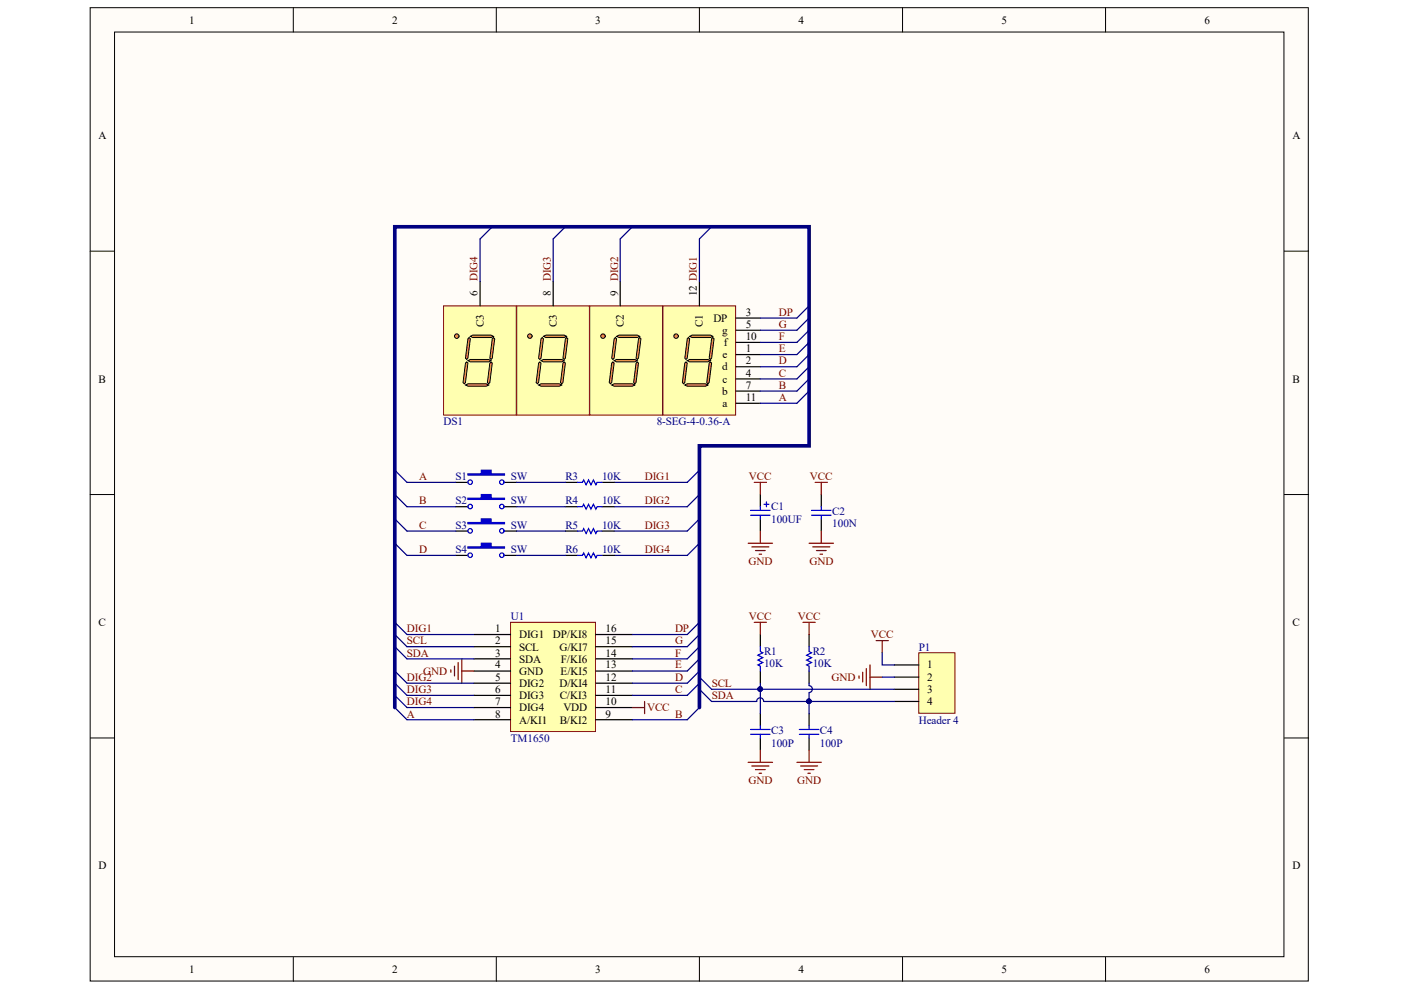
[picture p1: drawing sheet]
<svg xmlns="http://www.w3.org/2000/svg" width="297mm" height="210mm" viewBox="0 0 297 210" stroke-linecap="round" stroke-linejoin="round" font-family="sans-serif">
<g fill="#fffcf8" stroke="#000" stroke-width=".21">
<path d="M19.1 1.6h258.3v206.4h-258.3z"/>
<path d="M24.3 6.8h247.9v196h-247.9z"/>
</g>
<g fill="none" stroke="#000" stroke-width=".21">
<path d="M62.2 1.6v5.2M105.2 1.6v5.2M148.3 1.6v5.2M191.4 1.6v5.2M234.4 1.6v5.2M19.1 53.2h5.2M272.3 53.2h5.2M19.1 104.9h5.2M272.3 104.9h5.2M19.1 156.5h5.2M272.3 156.5h5.2M62.2 202.9v5.2"/>
<path d="M105.2 202.9v5.2M148.3 202.9v5.2M191.4 202.9v5.2M234.4 202.9v5.2"/>
</g>
<path d="M108.2 132h18.1v23.1h-18.1z" fill="#ffffb0" stroke="#800000" stroke-width=".21"/>
<g fill="none" stroke="#000" stroke-width=".26">
<path d="M100.5 134.5h7.7M100.5 137.1h7.7M100.5 139.7h7.7M126.3 134.5h7.8M126.3 137.1h7.8M126.3 139.7h7.8M100.5 142.3h7.7M100.5 144.9h7.7M100.5 147.4h7.7M100.5 150h7.7M100.5 152.6h7.7M126.3 142.3h7.8"/>
<path d="M126.3 144.9h7.8M126.3 147.4h7.8M126.3 150h7.8M126.3 152.6h7.8"/>
</g>
<path d="M194.8 138.4h7.7v12.8h-7.7z" fill="#ffffb0" stroke="#800000" stroke-width=".21"/>
<g fill="none" stroke="#000" stroke-width=".26">
<path d="M161.2 104.9v2.5M161.2 110v2.6M174.1 104.9v2.5M174.1 110v2.6M161.2 134.5v2.6M171.5 134.5v2.6M161.2 142.3v2.6M161.2 151.3v2.6M161.2 156.5v2.5M171.5 142.3v2.6M171.5 151.3v2.6M171.5 156.5v2.5"/>
<path d="M189.6 141h5.2M189.6 143.6h5.2M189.6 146.1h5.2M189.6 148.7h5.2"/>
</g>
<g fill="none" stroke="#00f" stroke-width=".26">
<path d="M159.1 108.2h4.2M159.1 109.2h4.2M161.2 107.4v.8M161.2 109.2v.8M162 106.9h1M162.5 106.4v1M172.1 108.2h4.1M172.1 109.2h4.1M174.1 107.4v.8M174.1 109.2v.8M161.2 137.1v1l.5 .3-1 .5 1 .5-1 .6 1 .5-1 .5 .5 .2v1.1M171.5 137.1v1l.6 .3-1.1 .5 1.1 .5-1.1 .6 1.1 .5-1.1 .5 .5 .2v1.1"/>
<path d="M159.1 154.7h4.2M159.1 155.7h4.2M161.2 153.9v.8M161.2 155.7v.8M169.5 154.7h4.1M169.5 155.7h4.1M171.5 153.9v.8M171.5 155.7v.8"/>
</g>
<path d="M140.5 64.9h15.5v23.1h-15.5z" fill="#ffffb0" stroke="#800000" stroke-width=".21"/>
<path d="M148.3 59.7v5.2M156 72.6h5.2M156 70h5.2M156 75.2h5.2M156 77.8h5.2M156 67.4h5.2M156 80.3h5.2M156 82.9h5.2M156 85.5h5.2" fill="none" stroke="#000" stroke-width=".26"/>
<circle cx="143.3" cy="71.3" r=".48" fill="#ff921d" stroke="#000" stroke-width=".21"/>
<path d="M146.2 71.3l.5-.3h3.9l.5 .3-.5 .3h-3.9z" fill-rule="evenodd" fill="#ff921d"/>
<path d="M146.2 71.3l.5-.3h3.9l.5 .3-.5 .3h-3.9z" fill="none" stroke="#000" stroke-width=".21"/>
<path d="M145.7 76.5l.5-.3h3.9l.5 .3-.5 .2h-3.9z" fill-rule="evenodd" fill="#ff921d"/>
<path d="M145.7 76.5l.5-.3h3.9l.5 .3-.5 .2h-3.9z" fill="none" stroke="#000" stroke-width=".21"/>
<path d="M145.2 81.6l.5-.2h3.9l.5 .2-.5 .3h-3.9z" fill-rule="evenodd" fill="#ff921d"/>
<path d="M145.2 81.6l.5-.2h3.9l.5 .2-.5 .3h-3.9z" fill="none" stroke="#000" stroke-width=".21"/>
<path d="M145.2 77l.2-.3 .3 .3-.5 4.1-.3 .3-.2-.3z" fill-rule="evenodd" fill="#ff921d"/>
<path d="M145.2 77l.2-.3 .3 .3-.5 4.1-.3 .3-.2-.3z" fill="none" stroke="#000" stroke-width=".21"/>
<path d="M150.4 77l.2-.3 .3 .3-.5 4.1-.3 .3-.3-.3z" fill-rule="evenodd" fill="#ff921d"/>
<path d="M150.4 77l.2-.3 .3 .3-.5 4.1-.3 .3-.3-.3z" fill="none" stroke="#000" stroke-width=".21"/>
<path d="M150.9 71.8l.2-.2 .3 .2-.5 4.2-.3 .2-.2-.2z" fill-rule="evenodd" fill="#ff921d"/>
<path d="M150.9 71.8l.2-.2 .3 .2-.5 4.2-.3 .2-.2-.2z" fill="none" stroke="#000" stroke-width=".21"/>
<path d="M145.7 71.8l.3-.2 .2 .2-.5 4.2-.3 .2-.2-.2z" fill-rule="evenodd" fill="#ff921d"/>
<path d="M145.7 71.8l.3-.2 .2 .2-.5 4.2-.3 .2-.2-.2z" fill="none" stroke="#000" stroke-width=".21"/>
<path d="M125 64.9h15.5v23.1h-15.5z" fill="#ffffb0" stroke="#800000" stroke-width=".21"/>
<circle cx="127.8" cy="71.3" r=".48" fill="#ff921d" stroke="#000" stroke-width=".21"/>
<path d="M130.7 71.3l.5-.3h3.9l.5 .3-.5 .3h-3.9z" fill-rule="evenodd" fill="#ff921d"/>
<path d="M130.7 71.3l.5-.3h3.9l.5 .3-.5 .3h-3.9z" fill="none" stroke="#000" stroke-width=".21"/>
<path d="M130.2 76.5l.5-.3h3.9l.5 .3-.5 .2h-3.9z" fill-rule="evenodd" fill="#ff921d"/>
<path d="M130.2 76.5l.5-.3h3.9l.5 .3-.5 .2h-3.9z" fill="none" stroke="#000" stroke-width=".21"/>
<path d="M129.7 81.6l.5-.2h3.9l.5 .2-.5 .3h-3.9z" fill-rule="evenodd" fill="#ff921d"/>
<path d="M129.7 81.6l.5-.2h3.9l.5 .2-.5 .3h-3.9z" fill="none" stroke="#000" stroke-width=".21"/>
<path d="M129.7 77l.2-.3 .3 .3-.5 4.1-.3 .3-.2-.3z" fill-rule="evenodd" fill="#ff921d"/>
<path d="M129.7 77l.2-.3 .3 .3-.5 4.1-.3 .3-.2-.3z" fill="none" stroke="#000" stroke-width=".21"/>
<path d="M134.9 77l.2-.3 .3 .3-.5 4.1-.3 .3-.3-.3z" fill-rule="evenodd" fill="#ff921d"/>
<path d="M134.9 77l.2-.3 .3 .3-.5 4.1-.3 .3-.3-.3z" fill="none" stroke="#000" stroke-width=".21"/>
<path d="M135.4 71.8l.2-.2 .3 .2-.5 4.2-.3 .2-.2-.2z" fill-rule="evenodd" fill="#ff921d"/>
<path d="M135.4 71.8l.2-.2 .3 .2-.5 4.2-.3 .2-.2-.2z" fill="none" stroke="#000" stroke-width=".21"/>
<path d="M130.2 71.8l.3-.2 .2 .2-.5 4.2-.3 .2-.2-.2z" fill-rule="evenodd" fill="#ff921d"/>
<path d="M130.2 71.8l.3-.2 .2 .2-.5 4.2-.3 .2-.2-.2z" fill="none" stroke="#000" stroke-width=".21"/>
<path d="M109.5 64.9h15.5v23.1h-15.5z" fill="#ffffb0" stroke="#800000" stroke-width=".21"/>
<circle cx="112.3" cy="71.3" r=".48" fill="#ff921d" stroke="#000" stroke-width=".21"/>
<path d="M115.2 71.3l.5-.3h3.9l.5 .3-.5 .3h-3.9z" fill-rule="evenodd" fill="#ff921d"/>
<path d="M115.2 71.3l.5-.3h3.9l.5 .3-.5 .3h-3.9z" fill="none" stroke="#000" stroke-width=".21"/>
<path d="M114.7 76.5l.5-.3h3.9l.5 .3-.5 .2h-3.9z" fill-rule="evenodd" fill="#ff921d"/>
<path d="M114.7 76.5l.5-.3h3.9l.5 .3-.5 .2h-3.9z" fill="none" stroke="#000" stroke-width=".21"/>
<path d="M114.2 81.6l.5-.2h3.9l.5 .2-.5 .3h-3.9z" fill-rule="evenodd" fill="#ff921d"/>
<path d="M114.2 81.6l.5-.2h3.9l.5 .2-.5 .3h-3.9z" fill="none" stroke="#000" stroke-width=".21"/>
<path d="M114.2 77l.2-.3 .3 .3-.5 4.1-.3 .3-.2-.3z" fill-rule="evenodd" fill="#ff921d"/>
<path d="M114.2 77l.2-.3 .3 .3-.5 4.1-.3 .3-.2-.3z" fill="none" stroke="#000" stroke-width=".21"/>
<path d="M119.4 77l.2-.3 .3 .3-.5 4.1-.3 .3-.3-.3z" fill-rule="evenodd" fill="#ff921d"/>
<path d="M119.4 77l.2-.3 .3 .3-.5 4.1-.3 .3-.3-.3z" fill="none" stroke="#000" stroke-width=".21"/>
<path d="M119.9 71.8l.2-.2 .3 .2-.5 4.2-.3 .2-.2-.2z" fill-rule="evenodd" fill="#ff921d"/>
<path d="M119.9 71.8l.2-.2 .3 .2-.5 4.2-.3 .2-.2-.2z" fill="none" stroke="#000" stroke-width=".21"/>
<path d="M114.7 71.8l.3-.2 .2 .2-.5 4.2-.3 .2-.2-.2z" fill-rule="evenodd" fill="#ff921d"/>
<path d="M114.7 71.8l.3-.2 .2 .2-.5 4.2-.3 .2-.2-.2z" fill="none" stroke="#000" stroke-width=".21"/>
<path d="M117.3 59.7v5.2M131.5 59.7v5.2" fill="none" stroke="#000" stroke-width=".26"/>
<path d="M94 64.9h15.5v23.1h-15.5z" fill="#ffffb0" stroke="#800000" stroke-width=".21"/>
<circle cx="96.8" cy="71.3" r=".48" fill="#ff921d" stroke="#000" stroke-width=".21"/>
<path d="M99.7 71.3l.5-.3h3.9l.5 .3-.5 .3h-3.9z" fill-rule="evenodd" fill="#ff921d"/>
<path d="M99.7 71.3l.5-.3h3.9l.5 .3-.5 .3h-3.9z" fill="none" stroke="#000" stroke-width=".21"/>
<path d="M99.2 76.5l.5-.3h3.9l.5 .3-.5 .2h-3.9z" fill-rule="evenodd" fill="#ff921d"/>
<path d="M99.2 76.5l.5-.3h3.9l.5 .3-.5 .2h-3.9z" fill="none" stroke="#000" stroke-width=".21"/>
<path d="M98.7 81.6l.5-.2h3.9l.5 .2-.5 .3h-3.9z" fill-rule="evenodd" fill="#ff921d"/>
<path d="M98.7 81.6l.5-.2h3.9l.5 .2-.5 .3h-3.9z" fill="none" stroke="#000" stroke-width=".21"/>
<path d="M98.7 77l.2-.3 .3 .3-.5 4.1-.3 .3-.2-.3z" fill-rule="evenodd" fill="#ff921d"/>
<path d="M98.7 77l.2-.3 .3 .3-.5 4.1-.3 .3-.2-.3z" fill="none" stroke="#000" stroke-width=".21"/>
<path d="M103.9 77l.2-.3 .3 .3-.5 4.1-.3 .3-.3-.3z" fill-rule="evenodd" fill="#ff921d"/>
<path d="M103.9 77l.2-.3 .3 .3-.5 4.1-.3 .3-.3-.3z" fill="none" stroke="#000" stroke-width=".21"/>
<path d="M104.4 71.8l.2-.2 .3 .2-.5 4.2-.3 .2-.2-.2z" fill-rule="evenodd" fill="#ff921d"/>
<path d="M104.4 71.8l.2-.2 .3 .2-.5 4.2-.3 .2-.2-.2z" fill="none" stroke="#000" stroke-width=".21"/>
<path d="M99.2 71.8l.3-.2 .2 .2-.5 4.2-.3 .2-.2-.2z" fill-rule="evenodd" fill="#ff921d"/>
<path d="M99.2 71.8l.3-.2 .2 .2-.5 4.2-.3 .2-.2-.2z" fill="none" stroke="#000" stroke-width=".21"/>
<path d="M101.8 59.7v5.2M96.6 102.3h2.6M107 102.3h2.5" fill="none" stroke="#000" stroke-width=".26"/>
<g fill="none" stroke="#800000" stroke-width=".26">
<path d="M158.6 115.2h5.2M159.4 116h3.6M159.9 102.3h2.6M160.2 116.7h2M160.9 117.5h.6M161.2 102.3v2.6M161.2 112.6v2.6M171.5 115.2h5.2M172.3 116h3.6M172.8 102.3h2.6M173.1 116.7h2.1M173.9 117.5h.5"/>
<path d="M174.1 102.3v2.6M174.1 112.6v2.6M97.9 139.7v5.2M159.9 132h2.6M161.2 132v2.5M170.3 132h2.5M171.5 132v2.5M185.8 135.8h2.5M187 135.8v2.6M95.6 142v.5M96.4 141.2v2.1M97.1 140.5v3.6"/>
<path d="M97.9 142.3h2.6M134.1 150h2.6M136.7 148.7v2.6M161.2 159v2.6M171.5 159v2.6M182.1 143.3v.5M182.9 142.5v2.1M183.7 141.8v3.6M184.5 141v5.1M184.5 143.6h2.5M158.6 161.6h5.2M159.4 162.4h3.6"/>
<path d="M160.2 163.2h2M160.9 164h.6M169 161.6h5.1M169.7 162.4h3.7M170.5 163.2h2.1M171.3 164h.5"/>
</g>
<g fill="none" stroke="#000080" stroke-width=".26">
<path d="M104.4 48.1l-2.6 2.6M119.9 48.1l-2.6 2.6M134.1 48.1l-2.6 2.6M150.9 48.1l-2.6 2.6M171.5 64.9l-2.5 2.5h-7.8M171.5 67.4l-2.5 2.6h-7.8M171.5 70l-2.5 2.6h-7.8M171.5 72.6l-2.5 2.6h-7.8M171.5 75.2l-2.5 2.6h-7.8M171.5 77.8l-2.5 2.5h-7.8M171.5 80.3l-2.5 2.6h-7.8M171.5 82.9l-2.5 2.6h-7.8"/>
<path d="M83.7 132l2.6 2.5h14.2M83.7 134.5l2.6 2.6h14.2M83.7 137.1l2.6 2.6h14.2M148.3 132l-2.6 2.5h-11.6M148.3 134.5l-2.6 2.6h-11.6M148.3 137.1l-2.6 2.6h-11.6M148.3 139.7l-2.6 2.6h-11.6M187 138.4v2.6h2.6M83.7 142.3l2.6 2.6h14.2M83.7 144.9l2.6 2.5h14.2M83.7 147.4l2.6 2.6h14.2M83.7 150l2.6 2.6h14.2"/>
<path d="M148.3 142.3l-2.6 2.6h-11.6M148.3 144.9l-2.6 2.5h-11.6M148.3 150l-2.6 2.6h-11.6M148.3 143.6l2.6 2.5M148.3 146.1l2.6 2.6M187 143.6h2.6"/>
</g>
<path d="M83.7 150v-101.9h87.8v46.4h-23.2v55.5" fill="none" stroke="#000080" stroke-width=".77"/>
<path d="M99.2 100.5h2.8v-.8h2.1v.8h2.9v.2h-7.8z" fill-rule="evenodd" fill="#00f"/>
<g fill="none" stroke="#00f" stroke-width=".26">
<path d="M99.2 100.5h2.8v-.8h2.1v.8h2.9v.2h-7.8z"/>
<circle cx="99.7" cy="102.2" r=".48"/>
<circle cx="106.4" cy="102.2" r=".48"/>
</g>
<path d="M96.6 107.4h2.6M107 107.4h2.5" fill="none" stroke="#000" stroke-width=".26"/>
<path d="M99.2 105.6h2.8v-.7h2.1v.7h2.9v.3h-7.8z" fill-rule="evenodd" fill="#00f"/>
<g fill="none" stroke="#00f" stroke-width=".26">
<path d="M99.2 105.6h2.8v-.7h2.1v.7h2.9v.3h-7.8z"/>
<circle cx="99.7" cy="107.4" r=".48"/>
<circle cx="106.4" cy="107.4" r=".48"/>
</g>
<path d="M96.6 112.6h2.6M107 112.6h2.5" fill="none" stroke="#000" stroke-width=".26"/>
<path d="M99.2 110.8h2.8v-.8h2.1v.8h2.9v.2h-7.8z" fill-rule="evenodd" fill="#00f"/>
<g fill="none" stroke="#00f" stroke-width=".26">
<path d="M99.2 110.8h2.8v-.8h2.1v.8h2.9v.2h-7.8z"/>
<circle cx="99.7" cy="112.6" r=".48"/>
<circle cx="106.4" cy="112.6" r=".48"/>
</g>
<path d="M96.6 117.8h2.6M107 117.8h2.5" fill="none" stroke="#000" stroke-width=".26"/>
<path d="M99.2 116h2.8v-.8h2.1v.8h2.9v.2h-7.8z" fill-rule="evenodd" fill="#00f"/>
<g fill="none" stroke="#00f" stroke-width=".26">
<path d="M99.2 116h2.8v-.8h2.1v.8h2.9v.2h-7.8zM122.5 102.3h1l.2-.5 .6 1 .5-1 .5 1 .5-1 .5 1 .3-.5h1M122.5 107.4h1l.2-.5 .6 1.1 .5-1.1 .5 1.1 .5-1.1 .5 1.1 .3-.6h1M122.5 112.6h1l.2-.5 .6 1 .5-1 .5 1 .5-1 .5 1 .3-.5h1M122.5 117.8h1l.2-.6 .6 1.1 .5-1.1 .5 1.1 .5-1.1 .5 1.1 .3-.5h1"/>
<circle cx="99.7" cy="117.7" r=".48"/>
<circle cx="106.4" cy="117.7" r=".48"/>
</g>
<g fill="none" stroke="#000080" stroke-width=".26">
<path d="M101.8 50.7v9M117.3 50.7v9M131.5 50.7v9M148.3 50.7v9M83.7 99.7l2.6 2.6h10.3M148.3 99.7l-2.6 2.6h-15.5M83.7 104.9l2.6 2.5h10.3M83.7 110l2.6 2.6h10.3M83.7 115.2l2.6 2.6h10.3M109.5 102.3h10.4M109.5 107.4h10.4M109.5 112.6h10.4"/>
<path d="M109.5 117.8h10.4M148.3 104.9l-2.6 2.5h-15.5M148.3 110l-2.6 2.6h-15.5M148.3 115.2l-2.6 2.6h-15.5M150.9 146.1h38.7M161.2 144.9v6.4M161.9 148.7a.74 .74 0 0 0-.7-.7 .74 .74 0 0 0-.8 .7h-9.5M162 148.7h27.6M171.5 144.9v.5a.74 .74 0 0 1 .7 .7 .74 .74 0 0 1-.7 .7M171.5 146.9v4.4"/>
</g>
<path d="M119.9 102.3h2.6M119.9 107.4h2.6M119.9 112.6h2.6M119.9 117.8h2.6M127.6 102.3h2.6M127.6 107.4h2.6M127.6 112.6h2.6M127.6 117.8h2.6" fill="none" stroke="#000" stroke-width=".26"/>
<g fill="#000080" stroke="#000080" stroke-width=".21">
<circle cx="161.2" cy="146.1" r=".48"/>
<circle cx="171.5" cy="148.7" r=".48"/>
</g>
<g font-size="2.4">
<text x="40.1" y="5">1</text>
<text x="83.2" y="5">2</text>
<text x="126.2" y="5">3</text>
<text x="169.3" y="5">4</text>
<text x="212.3" y="5">5</text>
<text x="255.4" y="5">6</text>
<text x="20.9" y="29.5">A</text>
<text x="274.1" y="29.5">A</text>
<text x="101.3" y="62.8" transform="rotate(-90 101.3 62.8)">6</text>
<text x="116.8" y="62.8" transform="rotate(-90 116.8 62.8)">8</text>
<text x="131" y="62.8" transform="rotate(-90 131 62.8)">9</text>
<text x="147.8" y="62.8" transform="rotate(-90 147.8 62.8)">12 DIG1</text>
<text x="102.6" y="69.4" transform="rotate(-90 102.6 69.4)">C3</text>
<text x="118.1" y="69.4" transform="rotate(-90 118.1 69.4)">C3</text>
<text x="132.3" y="69.4" transform="rotate(-90 132.3 69.4)">C2</text>
<text x="149" y="69.4" transform="rotate(-90 149 69.4)">C1</text>
<text x="151.2" y="68.2">DP</text>
<text x="153.1" y="70.8">g</text>
<text x="158.1" y="69.5">5</text>
<text x="158.1" y="66.9">3</text>
<text x="153.2" y="76">e</text>
<text x="153.4" y="73.4">f</text>
<text x="158.1" y="72.1">10</text>
<text x="158.1" y="74.7">1</text>
<text x="158.1" y="77.3">2</text>
<text x="20.9" y="81.1">B</text>
<text x="153.1" y="78.5">d</text>
<text x="153.1" y="83.7">b</text>
<text x="153.2" y="81.1">c</text>
<text x="158.1" y="79.9">4</text>
<text x="158.1" y="82.4">7</text>
<text x="274.1" y="81.1">B</text>
<text x="153.2" y="86.3">a</text>
<text x="158.1" y="85">11</text>
<text x="20.9" y="132.8">C</text>
<text x="105" y="134">1</text>
<text x="105" y="136.6">2</text>
<text x="110.1" y="135.3">DIG1</text>
<text x="110.1" y="137.9">SCL</text>
<text x="117.2" y="135.3">DP/KI8</text>
<text x="118.6" y="137.9">G/KI7</text>
<text x="128.4" y="136.6">15</text>
<text x="128.4" y="134">16</text>
<text x="274.1" y="132.8">C</text>
<text x="105" y="139.2">3</text>
<text x="105" y="141.7">4</text>
<text x="110.1" y="140.5">SDA</text>
<text x="110.1" y="143.1">GND</text>
<text x="118.8" y="143.1">E/KI5</text>
<text x="118.9" y="140.5">F/KI6</text>
<text x="128.4" y="141.7">13</text>
<text x="128.4" y="139.2">14</text>
<text x="196.6" y="141.7">1</text>
<text x="105" y="144.4">5</text>
<text x="105" y="146.9">6</text>
<text x="105" y="149.5">7</text>
<text x="110.1" y="145.6">DIG2</text>
<text x="110.1" y="148.2">DIG3</text>
<text x="118.6" y="145.6">D/KI4</text>
<text x="118.7" y="148.2">C/KI3</text>
<text x="128.4" y="149.5">10</text>
<text x="128.4" y="146.9">11</text>
<text x="128.4" y="144.4">12</text>
<text x="196.6" y="144.4">2</text>
<text x="196.6" y="146.9">3</text>
<text x="196.6" y="149.5">4</text>
<text x="105" y="152.1">8</text>
<text x="110.1" y="150.8">DIG4</text>
<text x="110.1" y="153.4">A/KI1</text>
<text x="118.7" y="153.4">B/KI2</text>
<text x="119.4" y="150.8">VDD</text>
<text x="128.4" y="152.1">9</text>
<text x="20.9" y="184.3">D</text>
<text x="274.1" y="184.3">D</text>
<text x="40.1" y="206.3">1</text>
<text x="83.2" y="206.3">2</text>
<text x="126.2" y="206.3">3</text>
<text x="169.3" y="206.3">4</text>
<text x="212.3" y="206.3">5</text>
<text x="255.4" y="206.3">6</text>
</g>
<g font-size="2.4" fill="#800000">
<text x="101.3" y="59.7" transform="rotate(-90 101.3 59.7)">DIG4</text>
<text x="116.8" y="59.7" transform="rotate(-90 116.8 59.7)">DIG3</text>
<text x="131" y="59.7" transform="rotate(-90 131 59.7)">DIG2</text>
<text x="165.1" y="66.9">DP</text>
<text x="165.1" y="69.5">G</text>
<text x="165.1" y="77.3">D</text>
<text x="165.1" y="74.7">E</text>
<text x="165.1" y="72.1">F</text>
<text x="165.1" y="79.9">C</text>
<text x="165.1" y="82.4">B</text>
<text x="165.1" y="85">A</text>
<text x="88.9" y="101.8">A</text>
<text x="136.7" y="101.8">DIG1</text>
<text x="158.8" y="101.8">VCC</text>
<text x="171.7" y="101.8">VCC</text>
<text x="88.9" y="106.9">B</text>
<text x="136.7" y="106.9">DIG2</text>
<text x="88.9" y="112.1">C</text>
<text x="136.7" y="112.1">DIG3</text>
<text x="88.9" y="117.2">D</text>
<text x="136.7" y="117.2">DIG4</text>
<text x="158.7" y="119.8">GND</text>
<text x="171.6" y="119.8">GND</text>
<text x="158.8" y="131.4">VCC</text>
<text x="169.2" y="131.4">VCC</text>
<text x="86.3" y="134">DIG1</text>
<text x="86.3" y="136.6">SCL</text>
<text x="143.1" y="134">DP</text>
<text x="143.1" y="136.6">G</text>
<text x="184.7" y="135.3">VCC</text>
<text x="86.3" y="139.2">SDA</text>
<text x="89.7" y="143.1">GND</text>
<text x="143.1" y="141.7">E</text>
<text x="143.1" y="139.2">F</text>
<text x="86.3" y="144.4">DIG2</text>
<text x="86.3" y="146.9">DIG3</text>
<text x="86.3" y="149.5">DIG4</text>
<text x="143.1" y="146.9">C</text>
<text x="143.1" y="144.4">D</text>
<text x="150.9" y="145.6">SCL</text>
<text x="150.9" y="148.2">SDA</text>
<text x="176.3" y="144.4">GND</text>
<text x="86.3" y="152.1">A</text>
<text x="137.2" y="150.8">VCC</text>
<text x="143.1" y="152.1">B</text>
<text x="158.7" y="166.2">GND</text>
<text x="169" y="166.2">GND</text>
</g>
<g font-size="2.4" fill="#000080">
<text x="94.1" y="90.2">DS1</text>
<text x="139.2" y="90.2">8-SEG-4-0.36-A</text>
<text x="96.6" y="101.8">S1</text>
<text x="108.3" y="101.8">SW</text>
<text x="119.9" y="101.8">R3</text>
<text x="127.6" y="101.8">10K</text>
<text x="96.6" y="106.9">S2</text>
<text x="108.3" y="106.9">SW</text>
<text x="119.9" y="106.9">R4</text>
<text x="127.6" y="106.9">10K</text>
<text x="96.6" y="112.1">S3</text>
<text x="108.3" y="112.1">SW</text>
<text x="119.9" y="112.1">R5</text>
<text x="127.6" y="112.1">10K</text>
<text x="163.5" y="110.8">100UF</text>
<text x="163.5" y="108.2">C1</text>
<text x="176.5" y="109.3">C2</text>
<text x="176.5" y="111.8">100N</text>
<text x="96.6" y="117.2">S4</text>
<text x="108.3" y="117.2">SW</text>
<text x="119.9" y="117.2">R6</text>
<text x="127.6" y="117.2">10K</text>
<text x="108.3" y="131.4">U1</text>
<text x="194.8" y="137.9">P1</text>
<text x="162" y="138.9">R1</text>
<text x="162" y="141.5">10K</text>
<text x="172.3" y="138.9">R2</text>
<text x="172.3" y="141.5">10K</text>
<text x="163.5" y="155.7">C3</text>
<text x="173.8" y="155.7">C4</text>
<text x="194.8" y="153.4">Header 4</text>
<text x="108.3" y="157.3">TM1650</text>
<text x="163.5" y="158.3">100P</text>
<text x="173.8" y="158.3">100P</text>
</g>
</svg>
